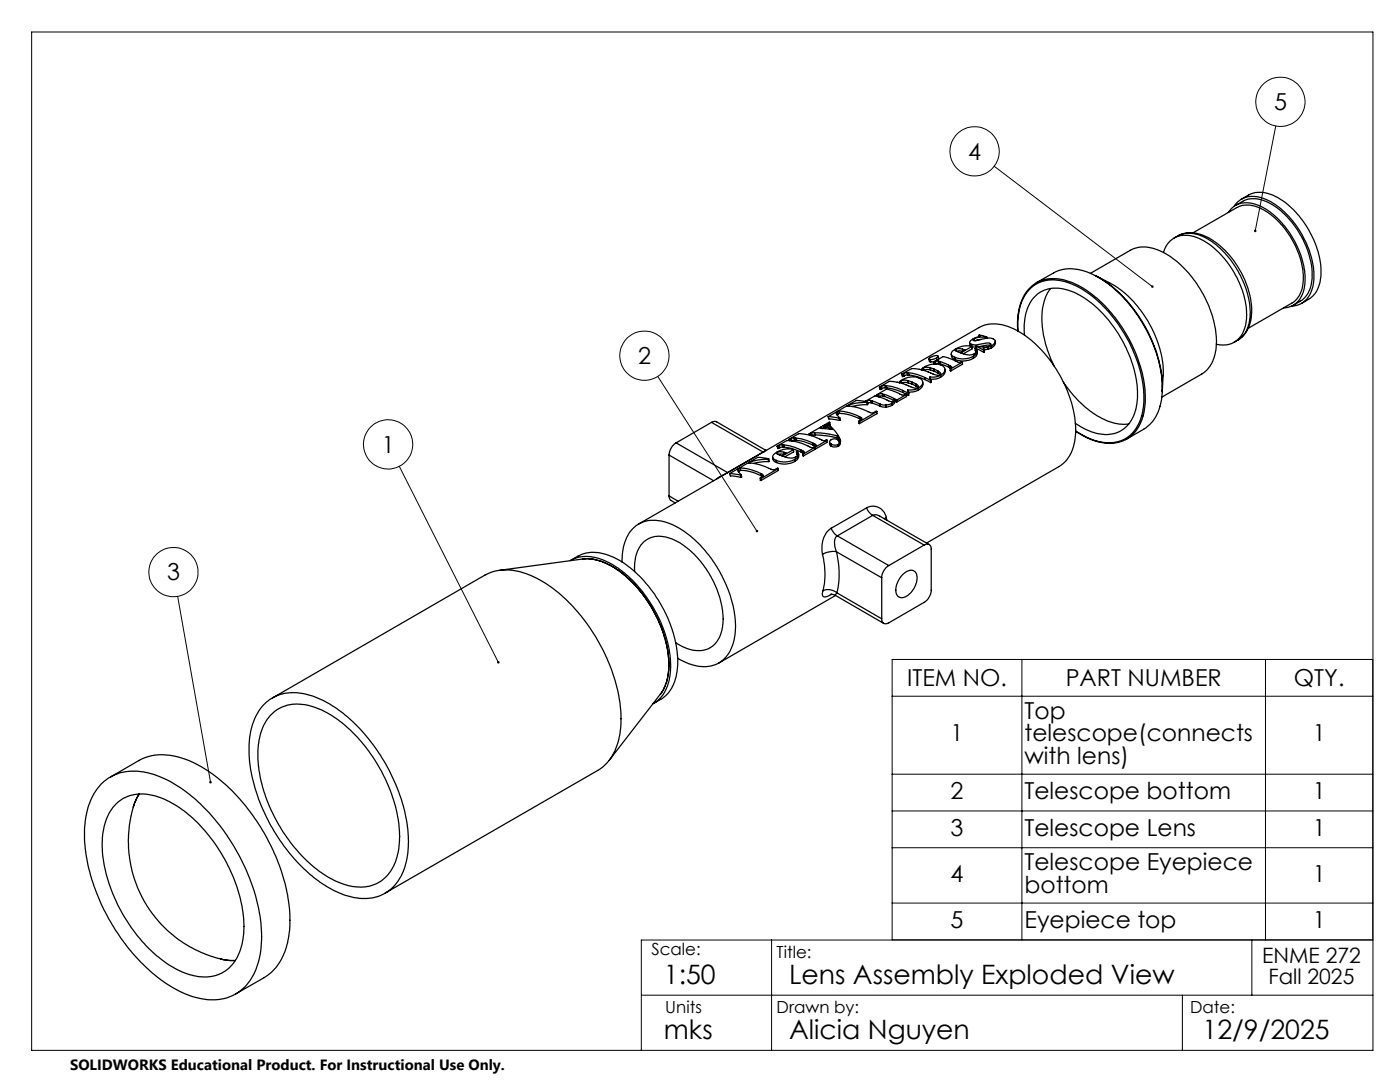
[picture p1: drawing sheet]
<svg xmlns="http://www.w3.org/2000/svg" width="279mm" height="216mm" viewBox="0 0 279 216" stroke-linecap="round" stroke-linejoin="round" font-family="sans-serif">
<g fill="none" stroke="#000" stroke-width=".25">
<path d="M247.8 39.8l1.4-.9a6.1 6.1 0 0 1 6.4 .9 18.7 18.7 0 0 1 8 15 5.8 5.8 0 0 1-2.4 4.9l-1.4 .8M206.8 56.4l3.5-1.9a8.8 8.8 0 0 1 8.7 .7 28 28 0 0 1 12.2 16.6 16.1 16.1 0 0 1-.4 11l-.9 1.5-1.3 1.1-3.7 2.2M209.7 57.6a11.2 11.2 0 0 0-1.5 8.7 23 23 0 0 0 2.2 6.7M217.6 54.5l8-4.5a6.7 6.7 0 0 1 6.6 .4 22.1 22.1 0 0 1 9.8 12.9 12.9 12.9 0 0 1-.2 9.3l-1 1.3-.5 .4-8.4 4.9M218.5 55a26.6 26.6 0 0 1 12 14.5 21.2 21.2 0 0 1 1.5 8.7M218.7 55l2.7 1.4a21.8 21.8 0 0 1 10.8 18.2l-.2 3.5M232.2 50.4a4.6 4.6 0 0 1 6.4-3.1 16.6 16.6 0 0 1 8.7 9.1 12.8 12.8 0 0 1 .9 9.6 4.4 4.4 0 0 1-5.5 2.7M235 47.1a6.8 6.8 0 0 1 7.3 1l2.3 2 2 2.5a16 16 0 0 1 3 11.5 5.5 5.5 0 0 1-2.6 3.8M235 47.1a6.5 6.5 0 0 1 6.7 1 18.6 18.6 0 0 1 7.8 15.1 5.8 5.8 0 0 1-2.5 4.7M235 47.1l-.7 .4M238.1 46.5l8.7-5.1a5.8 5.8 0 0 1 6 .8 17.3 17.3 0 0 1 7.3 13.8 5.2 5.2 0 0 1-2.3 4.5l-8.7 5M245.1 42.4a4.6 4.6 0 0 1 6-1.4 16.8 16.8 0 0 1 8.4 9.6l.1 .3a11.2 11.2 0 0 1 .2 8.2 4.2 4.2 0 0 1-3.6 2.4"/>
<path d="M246.3 41.2a4.7 4.7 0 0 1 6.1-1.5 17 17 0 0 1 8.6 9.5 11.8 11.8 0 0 1 .5 9.4 4.1 4.1 0 0 1-3.8 2.5M246.6 41l1.4-.8a5.7 5.7 0 0 1 5.8 .6 17.8 17.8 0 0 1 8.1 14.8 5.5 5.5 0 0 1-2.4 4.5l-1.4 .8M173.7 79.9l-.7 .1M173.7 79.9l.3 .1M173.7 79.9l.1 .5M174.9 78.8h.2M174.9 78.8l.1 .3M175.1 78.8l.1 .3M175.3 78.7l.1 .5M175.3 78.7l-.2 .1M175.4 79.2h.1M175.5 77.3l.3 .4"/>
<path d="M175.5 77.3h.1M175.6 77.3l.2 .4M175.9 77.1l.1 .4M175.9 77.1l-.3 .2M176 77.5l-.2 .2M176.1 78.6l-.8 .1M176.1 78.6l.4 .1M176.1 78.6l.1 .5M176.2 79.1l-.4-.1-.4 .2M176.2 79.1h.3M176.5 78.7l1.9 .8M176.5 78.7v.4"/>
<path d="M176.5 79.1l1.9 .8M176.6 76.9l-.7 .2M176.6 76.9h.2M176.6 76.9l.1 .5M176.7 77.4l-.7 .1M176.7 77.4h.3M176.8 76.9l1.4 .3 1.9 .7M176.8 76.9l.2 .5M177 77.4l.9 .1 2.3 .8M178.4 79.5a.45 .45 0 0 1 0 .6 .45 .45 0 0 1-.6 0l-3.2-1.1-1.9 1.1M178.4 79.9l.1 .1M178.4 79.5v.4"/>
<path d="M178.6 79.8l-.1 .6-.5 .5M179 79.8l-.5-.2a.76 .76 0 0 1-.5 .9M179 79.8v.4M179.5 76.3h.1M179.5 76.3l.1 .1M179.6 76.4v-.3l.7-.5a3.3 3.3 0 0 1 3.5 .1 1.1 1.1 0 0 1-.5 1.7M179.6 76.4l-2.1-.3-2 1.2M179.8 76a.25 .25 0 0 0-.2 .4 .25 .25 0 0 0 .4 .1l2.1 .8a1.06 1.06 0 0 0 1.1 0 .56 .56 0 0 0-.5-.7M179.8 76l.2 .4M179.9 74.7l.3 .4M179.9 74.7l2-1.1 2.1 .2 .1-.4 .6-.3a3 3 0 0 1 3.7 .2 1.17 1.17 0 0 1-.7 1.6M179.9 74.7h.2"/>
<path d="M180.1 74.7l.1 .4M180.1 77.9l1.2 .6M180.1 77.9l.1 .4M180.2 78.3l1.1 .6M180.3 74.5l.2 .5M180.3 74.5l-.2 .2M180.5 75l-.3 .1M180.9 78.7l-.8 .1-2-.8-1.2-.4-2 1.2M180.9 78.7v.4l-1.9 1.1M180.9 78.7l-1.9 1.1M181 74.4l-.7 .1M181 74.4h.3"/>
<path d="M181 74.4l.2 .4M181.2 74.8l-.7 .2M181.2 77.8l.2 .7M181.2 74.8h.2M181.2 77.8v.3M181.2 76l.8 .2M181.2 76l-.9-.2-.5 .2M181.2 76l.1 .4M181.3 76.4l.7 .3M181.3 76.4l-1-.1-.3 .2M181.3 74.4l1.8 .4 1.4 .5M181.3 78.5v.4"/>
<path d="M181.3 74.4l.1 .4M181.4 78.5l-.1 .4M181.4 78.5h-.1M181.4 74.8l1.9 .4 1.3 .5M182 76.2l.7 .4M182 76.2v.5M182 76.7l.8 .3M182.7 76.6l.1 .4M182.8 77l.4 .3M183.3 77.8l-1.1 .4h-.9M183.3 77.4l-1 .4h-1.1M183.3 77.4v.4"/>
<path d="M184 73.8h.1M184.1 76.3a1.35 1.35 0 0 1-.8 1.5M184.3 73.4a.24 .24 0 0 0-.3 .3 .24 .24 0 0 0 .4 .2l2 .8a1.18 1.18 0 0 0 1.2 .1l.1-.1a.59 .59 0 0 0-.6-.7M184.3 73.4l.1 .5 .5-.2 .8 .1M184.5 75.3l1.2 .6M184.5 75.3l.1 .4M184.6 75.7l1.1 .6M185.3 71.7l.2 .4 .2 .1M185.6 75.2l.2 .7M185.6 71.8l.1 .4M185.6 75.2v.3M185.6 73.4l.8 .3"/>
<path d="M185.6 73.4l-.7-.1-.6 .1M185.6 73.4l.1 .4M185.7 73.8l.7 .3M185.7 75.9v.4M185.8 75.9l-.1 .4M185.8 75.9h-.1M186.3 72.2h.1M186.3 72.2l1.9-1 1.5 .4 1.7 .8 .7-.2M186.3 72.2l.1 .4M186.4 73.7l.7 .3M186.4 73.7v.4M186.4 74.1l.8 .3"/>
<path d="M186.4 72.2l.1 .4M186.5 72.1l-.8 .1M186.7 72.1v.5M186.7 72.1l-.3 .1M186.7 72.6h.1M186.9 71.4l-1.3 .4M186.9 71.4l.1 .4M186.9 71.4a.25 .25 0 0 0 .3-.1 .25 .25 0 0 0-.1-.3h-.7l-.7 .3a.26 .26 0 0 0-.3 .1 .26 .26 0 0 0 .1 .4h.1M187.1 74l.1 .4M187.2 74.4l.4 .4M187.2 71.1l.1 .5M187.3 72.1h-.6"/>
<path d="M187.3 72.1h.3M187.3 72.1l.1 .4M187.4 72.5l-.7 .1M187.4 72.5l.3 .1M187.6 72.1l1.7 .7M187.6 72.1l.1 .5M187.7 72.6l1.6 .7M187.7 75.3l-.9 .3-1.1 .1M187.7 74.9l-.9 .3h-1.2M187.7 74.9v.4M188.6 73.7a1.54 1.54 0 0 1-.9 1.6M189.3 72.8l.3 .2"/>
<path d="M189.3 72.8v.5M189.3 73.3l.4 .1M189.6 73.5v.4l.2 .1M189.6 73.5l.2 .1M189.6 73l.3 .2-.3 .3M189.6 73l.1 .4M189.7 73.4h.1M189.8 73.6v.4M189.8 70.7l.2 .7 .6 .3M190.5 71.3l.1 .4M190.7 69.7l.1 .4M191 70.1l.4-.1 .7 .1"/>
<path d="M192.1 69.7l.5 .1-1 .6-.5-.2a.3 .3 0 0 1-.3-.1 .3 .3 0 0 1-.1-.4M192.1 69.7l-1-.1-.4 .1M192.1 69.7l.1 .4M192.1 72.2v.5l-2.3 1.3M192.1 72.2l-2.3 1.4M193.5 68.4l.1 .6 .4 .1M193.9 68.7l.1 .4M194 69.1h-.2a3.7 3.7 0 0 0-4 1.4l.2 .4 .5 .4M194 69.1l-2.2 1.3 .3 .1a2.19 2.19 0 0 0 2.7-.2v-.3l-.2-.5M194 69.1v.5l-1.7 1M194 69.1l.8 .2M194.3 71.5h-.1a4.1 4.1 0 0 1-3.6 .2"/>
<path d="M194.3 71.1l-.3 .2a4.4 4.4 0 0 1-3.5 0M194.3 71.1v.4M194.4 67.6a.2 .2 0 0 0-.2 .3 .2 .2 0 0 0 .3 .1l.8-.2a4.7 4.7 0 0 1 2.8-.2h.1a.6 .6 0 0 1 .4 .5 .6 .6 0 0 1-.4 .7l-.3 .2M194.4 67.6l.1 .4M194.6 69.5l.2 .7M194.6 69.5h.2a.99 .99 0 0 1-.5 1.6M194.8 69.1a.67 .67 0 0 0 .6 .7l.9 .5M194.8 69.1l1.5 .8M195 70.1a1.25 1.25 0 0 1-.7 1.4M195.3 66.9l.3 .2-1.5 .6a.66 .66 0 0 0-.5 .9l.3 .1M195.3 66.9l.2-.1 1.4 .4M195.3 66.9l.1 .3"/>
<path d="M195.8 67.7l-1.1 .3M196.3 69.4v.3l.2 .1M196.3 69.4v.3M196.3 69.9v.4M196.5 69.8v.4l-.2 .1M196.5 69.8l-.2 .1M196.8 67.3h-1.5l-.9 .3M196.8 67.3v.2M196.9 67.2l-.1 .1M196.9 67.2l.1 .3M197.1 69.7l-.6 .1M197.1 69.3v.4"/>
<path d="M197.1 69.3l-.8 .1M197.6 68.5l.1 .5-.7-.1-1.5 .2M197.6 68.5a.33 .33 0 0 1 .1 .4 .33 .33 0 0 1-.4 .2l-.5 .2-2-.2M197.6 68.5a2.39 2.39 0 0 0-1.8 .2l-1 .1-.9-.1M197.8 69.4l-.7 .3M197.9 69l-.8 .3M197.9 69l-.1 .4M198.6 68.1a1.2 1.2 0 0 1-.8 1.3M203.1 66v-.2a10.5 10.5 0 0 1 2.7-8.6 7.3 7.3 0 0 1 7.8-.9 24 24 0 0 1 11.5 11 23.5 23.5 0 0 1 3.3 14.7 7.9 7.9 0 0 1-3.8 5.7M203.2 66.1a10.6 10.6 0 0 1 2.6-8.7 7.6 7.6 0 0 1 8.4-.6 25.5 25.5 0 0 1 11.8 12.8 20.4 20.4 0 0 1 1.8 13.7 6.7 6.7 0 0 1-8.9 4.7l-2-.7-2.2-1.3M204.4 66.9a9.5 9.5 0 0 1 2.6-8.2 7.1 7.1 0 0 1 7.6-.2 23.8 23.8 0 0 1 10.8 12.4 16.7 16.7 0 0 1 .9 11.8 6 6 0 0 1-7.8 3.7l-1.7-.7-2.2-1.2M212.2 76.3a19.1 19.1 0 0 0 10.2 8.1l1.6 .3 1.3-.1"/>
<path d="M247 67.9l-.7 .4M133.5 99l.3 .8 1 .6M133.5 90.8v8.2M133.5 90.8l8.9 5.1M133.5 99l1.8 1M134.9 88.4a3.3 3.3 0 0 0-1.4 2.4M134.9 88.4l10.3 5.9M142 84.3l.6-.2 .4 .1 9.8 5.7M142 84.3l10.3 5.9M142 84.3l-7.1 4.1M145.2 94.3l-2.3 1.3M145.2 94.3h.1"/>
<path d="M145.6 94.5l.2 .5 2.1 .2M145.6 94.5l2.2 .3M147.4 93.6h-.1a.99 .99 0 0 0 .6 1.1v.1M147.4 93.6l.2 .4M147.6 94l-.2 .2M147.7 93.4a9.5 9.5 0 0 1 4.1 1.1M147.7 93.4l-.3 .2M147.7 93.4l.1 .4M147.8 93.8a9.5 9.5 0 0 1 4 1.1M147.8 93.8l-.2 .2M147.8 94.8l.1 .4M147.9 94.8l.1 .4h-.1"/>
<path d="M147.9 94.8h-.1M149.7 92.2l-.3 .2a13.6 13.6 0 0 1 4.9 1.4l.9-.4 .1 .1M149.7 92.2l.1 .2M151.7 95.4v.4l.2 .1M151.7 95.4l.2 .1M151.8 94.5l.3 .2M151.8 94.5v.4M151.8 94.9l.4 .2M151.9 95.5v.4M152.1 94.7a.23 .23 0 0 1 .3 .1 .23 .23 0 0 1-.2 .3M152.1 94.7l.1 .4M152.2 95.1h.1"/>
<path d="M152.2 95.1l-.5 .3M152.3 90.2h.1M152.8 89.9l-.5 .3M152.8 89.9h.1M153.3 91.7l-2.3 .1-1.3 .4M153.3 91.7l.1 .4M153.4 92.1l-1.6 .1-1.4 .3M153.4 91.6l-2.2-.3-5.6 3.2M153.4 91.6l.1 .4-.1 .1M153.4 91.6l-.1 .1M154.2 91.3l.2 .7 .6 .3M154.9 91.9l.1 .4"/>
<path d="M155.1 89l.1 .5h.2M155.1 89h.1M155.1 89l1.9-1.1a17.1 17.1 0 0 1 5.2 1.4l.5-.1M155.1 90.3l.1 .3M155.2 89l.2 .5M155.3 90.7h1.2M155.3 93.5v.4l-3.4 2M155.3 93.5l-3.4 2M155.4 88.9l.2 .5M155.4 88.9l-.2 .1M155.6 89.4l-.2 .1M156.1 88.7l-.7 .2"/>
<path d="M156.1 88.7l.3 .1M156.1 88.7l.1 .5M156.2 89.2l-.6 .2M156.2 89.2h.3M156.4 88.8l2.1 .4 1.4 .6M156.4 88.8l.1 .4M156.5 90.2l.4 .2-.9 .5-.5-.2a.36 .36 0 0 1-.5-.4h.1M156.5 90.2l-1-.1-.4 .2M156.5 90.2v.4M156.5 89.2l1.7 .3 1.7 .7M157.4 87.7h.2M157.4 87.7l2-1.2a15.3 15.3 0 0 1 5.1 1.4l.6-.1"/>
<path d="M157.4 87.7l.2 .2M157.6 87.7l.1 .2M157.8 87.5l.2 .5M157.8 87.5l-.2 .2M158 88h.1M158.3 89.7h-.1a3.7 3.7 0 0 0-4 1.4v.3l.7 .5M158.3 89.7l-2.2 1.3 .3 .1a2.17 2.17 0 0 0 2.8-.3v-.2l-.2-.5M158.3 89.7l.1 .5-1.8 1M158.5 87.3l-.7 .2M158.5 87.3l.2 .1M158.5 87.3l.1 .5M158.6 87.8l-.6 .2"/>
<path d="M158.6 87.8h.3M158.6 92.1h-.1a4.2 4.2 0 0 1-3.5 .2M158.6 91.7l-.3 .1a4.3 4.3 0 0 1-3.4 .1M158.6 91.7v.4M158.7 87.4l1.2 .2 2.4 .8M158.7 87.4l.2 .4M158.9 87.8l1.4 .3 2 .8M159 90.1l.2 .7M159 90.1a.6 .6 0 0 1 .4 .5 .6 .6 0 0 1-.2 .6l-.6 .5M159.4 90.6v.3a1.24 1.24 0 0 1-.8 1.2M159.9 89.8l.3 .2M159.9 89.8v.4"/>
<path d="M159.9 90.2l.3 .2M160.2 90.5l.1 .5M160.2 90.5l.1 .1M160.2 90.4l.1 .1M160.2 90l.3 .2-.3 .3M160.2 90v.4M160.3 90.6v.4M161.5 86.5l.1 .1M161.5 86.5l.1 .4M161.6 86.6l.1 .3M161.9 86.4l.1 .5M161.9 86.4l-.3 .2"/>
<path d="M162 86.9h-.1M162.3 88.4l.3 .2M162.3 88.4v.5M162.3 88.9l.3 .1M162.6 86.4h-.7M162.6 86.4l1.9 .1 2.6 .5M162.6 86.4l.1 .4M162.6 89.1l.1 .1M162.6 88.6l.3 .2-.3 .3M162.6 88.6v.4M162.6 89.1v.1M162.6 89l.1 .1"/>
<path d="M162.7 86.8l2.3 .2 2.1 .4M162.7 86.8l-.7 .1M162.7 89.6h.1M162.7 89.2v.4l-2.4 1.4M162.7 89.2l-2.4 1.4M162.7 89.2v.4M163.9 85.3v.2M164 85.2l-2.5 1.3M164 85.2l-.1 .1M164 85.2v.3M164.3 84.9l.1 .5h.1M164.3 84.9l.1 .1"/>
<path d="M164.4 85l.1 .4M164.6 84.9l.1 .4M164.6 84.9l-.2 .1M164.7 85.3l-.2 .1M165 84.8l1.1 .9-2.4-.3 .2-.1M165 84.8l-.4 .1M165 84.8l.1 .4M165.1 87.8v.5l-2.4 1.3M165.1 87.8l-2.4 1.4M165.1 85.2l-.4 .1M165.1 85.2l.6 .4M165.3 83.1l.1 .5 2.2 .3"/>
<path d="M165.3 83.1l2.2 .4M165.6 88.1v.6l.2 .3M165.6 84.3l.1 .4-.2 .1M165.6 84.3l-1.3 .6M165.6 84.3a.3 .3 0 0 0-.3 .3 .3 .3 0 0 0 .3 .3l.8 .8a4.1 4.1 0 0 1 1.3 2.6l-.4 .4M165.8 89l.5 .2 1-.2M165.9 88.6a1.31 1.31 0 0 0 1.4 .1M165.9 88.6l-.1 .4M167.1 82.2h-.1a1.08 1.08 0 0 0 .6 1.2M167.1 82.2l.1 .5M167.1 87.4l.5 .8M167.1 87l.4 .6 .1 .6"/>
<path d="M167.1 87v.4M167.2 82.7l-.2 .1M167.3 88.7v.3M167.3 82a10.9 10.9 0 0 1 4.2 1.1M167.3 82l-.2 .2M167.3 82l.2 .5M167.5 83.5l.1 .4M167.5 82.5a9.5 9.5 0 0 1 4 1M167.5 82.5l-.3 .2M167.6 88.2l-.1 .1-.2-.5-.3-.1-.4-.1-.6 .1a.48 .48 0 0 0-.4 .4 .48 .48 0 0 0 .3 .5M167.6 83.4l.1 .4-.1 .1M167.6 83.4l-.1 .1"/>
<path d="M167.7 88.1l-.1 .6-.3 .3M169.4 80.9l-.3 .1a14.1 14.1 0 0 1 4.9 1.4l.8-.3h.2M169.4 80.9v.1M171.4 84l.1 .5M171.4 84l.1 .1M171.5 83.1l.3 .2M171.5 83.1v.4M171.5 83.5l.3 .2M171.5 84.1v.4M171.8 83.7h.1M171.8 83.3a.23 .23 0 0 1 .2 .2 .23 .23 0 0 1-.2 .2l-.4 .3M171.8 83.3v.4"/>
<path d="M172.7 80.1h.1M172.8 80.1v.1M173 80.3l-2.1 .1-1.5 .5M173 80.3l.1 .5M173 80l-.2 .1M173 80l.1 .2M173.1 80.8h-1.6l-1.5 .3M173.1 80.2l-2.2-.3-5.6 3.2M173.1 80.2l.1 .5-.1 .1M173.1 80.2l-.1 .1M173.1 80.3v.2M173.1 80.5h.1"/>
<path d="M173.8 80.4l-.7 .1M173.8 80.4h.3M174 80l1.6 .6M174 80l.1 .4M174.1 80.4l1.5 .6M175 82.1l-3.5 2M175 82.1v.4l-3.5 2M175.6 80.6l1.2 .2M175.6 80.6v.4M175.6 81l1.2 .2M176.8 80.8v.4M178 80.9l-1.2 .3"/>
<path d="M178 80.5l-1.2 .3M178 80.5v.4M178.6 80l.4 .2M214.7 86l.4 .3a10.1 10.1 0 0 0 9.1 1.6l.4-.2M113.8 111.9a8 8 0 0 1 8 .6 25.2 25.2 0 0 1 11 14.3 15.6 15.6 0 0 1 .2 10.7 6 6 0 0 1-2.7 2.9M113.9 111.8l1.4-.8a8 8 0 0 1 7.7 .5 25.5 25.5 0 0 1 11.4 14.8 15 15 0 0 1-.2 10.6l-.7 1.2-.6 .7-2.5 1.6M116.2 111.5a11.2 11.2 0 0 1 8 2.9 25.4 25.4 0 0 1 9.3 18.6 9.1 9.1 0 0 1-1.7 5.5M116.2 111.5l-16.5 2.3M124.1 112.1a8.3 8.3 0 0 1 3.4-7.5 8.1 8.1 0 0 1 8 .7 25 25 0 0 1 11.3 20 8.1 8.1 0 0 1-3.3 7 7.8 7.8 0 0 1-7.4-.5l-.8-.5M126.6 114.1a6.8 6.8 0 0 1 2.4-6.4 6.2 6.2 0 0 1 6.5 .5 19.3 19.3 0 0 1 8.8 16.1 5.4 5.4 0 0 1-3.6 5.4 7.5 7.5 0 0 1-5.9-1.5M127.5 104.6l67.9-39.2a7.5 7.5 0 0 1 7.1 .3 24.7 24.7 0 0 1 11.4 14.9 14.1 14.1 0 0 1-.3 10.1l-.9 1.3-1.4 1.1-26.4 15.3M164.1 110.6a14.8 14.8 0 0 1 .1 7.3"/>
<path d="M164.2 117.9a2.65 2.65 0 0 1 2.8 .4M164.2 117.9v.2a.69 .69 0 0 0 .1 .9 .69 .69 0 0 0 .9 0l.8-.4M165.7 118.6l1 .2M165.9 105.4a5.1 5.1 0 0 0-1.8 5.2M165.9 105.4l.5 1 .7 .5M166.7 118.8l9.7 5.6M166.8 118.8l-23.3 13.5M166.9 110.1a17.2 17.2 0 0 1 .1 8.2M166.9 110.1h-1.3l-1.5 .5M166.9 110.1l9.1 5.2M167 118.3l-.3 .5M167 118.3l9 5.2"/>
<path d="M167.1 106.9a1.98 1.98 0 0 0-.4 2.4l.2 .8M167.1 106.9l10.3 6M172.9 101.4a2.71 2.71 0 0 1 4 1.9M172.9 101.4l.6 .9 .7 .5M172.9 101.4l-7 4M174.2 102.8l.5-.1 .9 .3 9.8 5.7M174.2 102.8l10.2 6M174.2 102.8l-7.1 4.1M176 115.3v8.2M176.9 103.3l.1 .5M176.9 103.3l-.4 .2M177.4 112.9l-.8 .6a2.65 2.65 0 0 0-.6 1.8"/>
<path d="M180.2 114.6a1.61 1.61 0 0 1 2.6-.3 4.1 4.1 0 0 1-1.8 4.6 1.36 1.36 0 0 1-1.6 .2 1.36 1.36 0 0 1-.6-1.6l.4-1.4zM184.4 108.8a.86 .86 0 0 1 1-.1 .86 .86 0 0 1 .4 .9v8.2a3.2 3.2 0 0 1-1.4 2.4l-7 4.1a.85 .85 0 0 1-1 .1 .85 .85 0 0 1-.4-.9M184.4 108.8l-7 4.1M54.4 139.3l42.4-24.5a10.5 10.5 0 0 1 9.6 .2 30.9 30.9 0 0 1 13.2 13.3 31 31 0 0 1 4.3 17 10.4 10.4 0 0 1-4.6 8.4l-42.5 24.5M131.8 138.5l-10.2 13.2M20.2 156.4a9.7 9.7 0 0 1 9.8-2.1 27.2 27.2 0 0 1 13.4 9.8 39.2 39.2 0 0 1 8.8 22.2 14.7 14.7 0 0 1-3.4 10.7 9.6 9.6 0 0 1-9.7 2 26.9 26.9 0 0 1-13-9.2 39.9 39.9 0 0 1-9.2-22.2 15.3 15.3 0 0 1 3.1-10.9zM22 155l5.7-3.2a11.1 11.1 0 0 1 9.7-.1 32.5 32.5 0 0 1 14.3 12.8 36.6 36.6 0 0 1 6.2 20.2 13.1 13.1 0 0 1-4 9.5l-1.2 .9-5.7 3.2M27.8 158.4a20.3 20.3 0 0 0-2.1 11.2 24.3 24.3 0 0 0 18.4 21.8M52.7 140.5a8.5 8.5 0 0 1 8.8-1.9 25.3 25.3 0 0 1 12.8 9.7 33.9 33.9 0 0 1 7.2 20.1 11.3 11.3 0 0 1-4.1 9.5 9.7 9.7 0 0 1-9.3 .4 29.8 29.8 0 0 1-13.7-13.1 31.6 31.6 0 0 1-4.7-17 12.2 12.2 0 0 1 3-7.7zM53.9 142.8a8 8 0 0 1 9.1-1.6 25.2 25.2 0 0 1 11.5 10 28.7 28.7 0 0 1 5.2 17 9.2 9.2 0 0 1-4.6 8.2 10 10 0 0 1-8.7-.9 29.1 29.1 0 0 1-12-13.3 25.1 25.1 0 0 1-2.7-14.5 10 10 0 0 1 2.2-4.9zM23.5 160.1a8.4 8.4 0 0 1 8.8-.8 26.7 26.7 0 0 1 12.2 11.6 26.7 26.7 0 0 1 4 16.4 8.4 8.4 0 0 1-5.4 7.3 11.9 11.9 0 0 1-9.7-2.3 31.6 31.6 0 0 1-13-23.8 10.9 10.9 0 0 1 3.1-8.4zM44.1 191.4l1.8 .3h1.1h-1.1z"/>
</g>
<g fill="none" stroke="#000" stroke-width=".2">
<path d="M6.3 6.4h267.7v203.2h-267.7zM198.4 33.2l31.6 24M254.6 25.2l-4.1 20.9M131.3 75.1l19.8 30.9M79.7 93.1l19.7 39.1M35.5 119l6.5 37.1M178 138.9h96M203.9 131.6v55.9M252.6 131.6v55.9M178 154.5h96M178 161.8h96M178 169.2h96"/>
<path d="M128 198.6h146M154 187.6v22M178 187.5v-55.9h96v55.9M178 180.2h96M236 198.6v11M249.8 187.6v11M274 187.6h-146v22"/>
<circle cx="194.5" cy="30.2" r="4.9"/>
<circle cx="255.5" cy="20.3" r="4.9"/>
<circle cx="128.6" cy="71" r="4.9"/>
<circle cx="77.5" cy="88.7" r="4.9"/>
<circle cx="34.6" cy="114.2" r="4.9"/>
</g>
<path d="M41.9 155.9a.25 .25 0 0 0-.1 .3 .25 .25 0 0 0 .3 .1l-.1-.2 .1 .2a.25 .25 0 0 0 .2-.3 .25 .25 0 0 0-.4-.1zM99.2 132a.26 .26 0 0 0 .1 .3 .26 .26 0 0 0 .3 .1l-.2-.2 .2 .2 .1-.1a.25 .25 0 0 0-.1-.4 .25 .25 0 0 0-.4 .1zM150.9 105.8l-.1 .1a.25 .25 0 0 0 .1 .3 .25 .25 0 0 0 .3 0l-.1-.2 .2 .2a.26 .26 0 0 0 0-.4 .26 .26 0 0 0-.4 0zM229.8 57a.25 .25 0 0 0 0 .4 .25 .25 0 0 0 .4-.1l-.2-.1 .2 .1a.26 .26 0 0 0 0-.3 .26 .26 0 0 0-.4 0zM250.4 45.9a.25 .25 0 0 0-.1 .2 .25 .25 0 0 0 .2 .2v-.2v.2h.1l.2-.3-.2-.2z" fill="#000"/>
<g font-size="5.3">
<text x="132.5" y="196.4">1:50</text>
<text x="157.5" y="196.4">Lens Assembly Exploded View</text>
<text x="132.5" y="207.4">mks</text>
<text x="157.5" y="207.4">Alicia Nguyen</text>
<text x="240" y="207.4">12/9/2025</text>
</g>
<g font-size="4.7">
<text x="254.3" y="21.9">5</text>
<text x="193.2" y="31.8">4</text>
<text x="127.3" y="72.6">2</text>
<text x="76.2" y="90.3">1</text>
<text x="33.3" y="115.8">3</text>
<text x="181.1" y="136.9">ITEM NO.</text>
<text x="212.7" y="136.9">PART NUMBER</text>
<text x="258.2" y="136.9">QTY.</text>
<text x="204.5" y="143.4">Top</text>
<text x="189.7" y="147.9">1</text>
<text x="204.5" y="147.9">telescope(connects</text>
<text x="262" y="147.9">1</text>
<text x="204.5" y="152.5">with lens)</text>
<text x="189.7" y="159.4">2</text>
<text x="204.5" y="159.4">Telescope bottom</text>
<text x="262" y="159.4">1</text>
<text x="189.7" y="166.7">3</text>
<text x="204.5" y="166.7">Telescope Lens</text>
<text x="262" y="166.7">1</text>
<text x="204.5" y="173.6">Telescope Eyepiece</text>
<text x="189.7" y="175.9">4</text>
<text x="204.5" y="178.2">bottom</text>
<text x="262" y="175.9">1</text>
<text x="189.7" y="185.1">5</text>
<text x="204.5" y="185.1">Eyepiece top</text>
<text x="262" y="185.1">1</text>
</g>
<g font-size="4.2">
<text x="251.9" y="192.2">ENME 272</text>
<text x="253.2" y="196.4">Fall 2025</text>
</g>
<g font-size="3.3">
<text x="130" y="190.6">Scale:</text>
<text x="155" y="191.2">Title:</text>
<text x="132.8" y="202.2">Units</text>
<text x="155" y="202.2">Drawn by:</text>
<text x="237.5" y="202.2">Date:</text>
</g>
<text font-size="3" x="14" y="213.5">SOLIDWORKS Educational Product. For Instructional Use Only.</text>
</svg>
